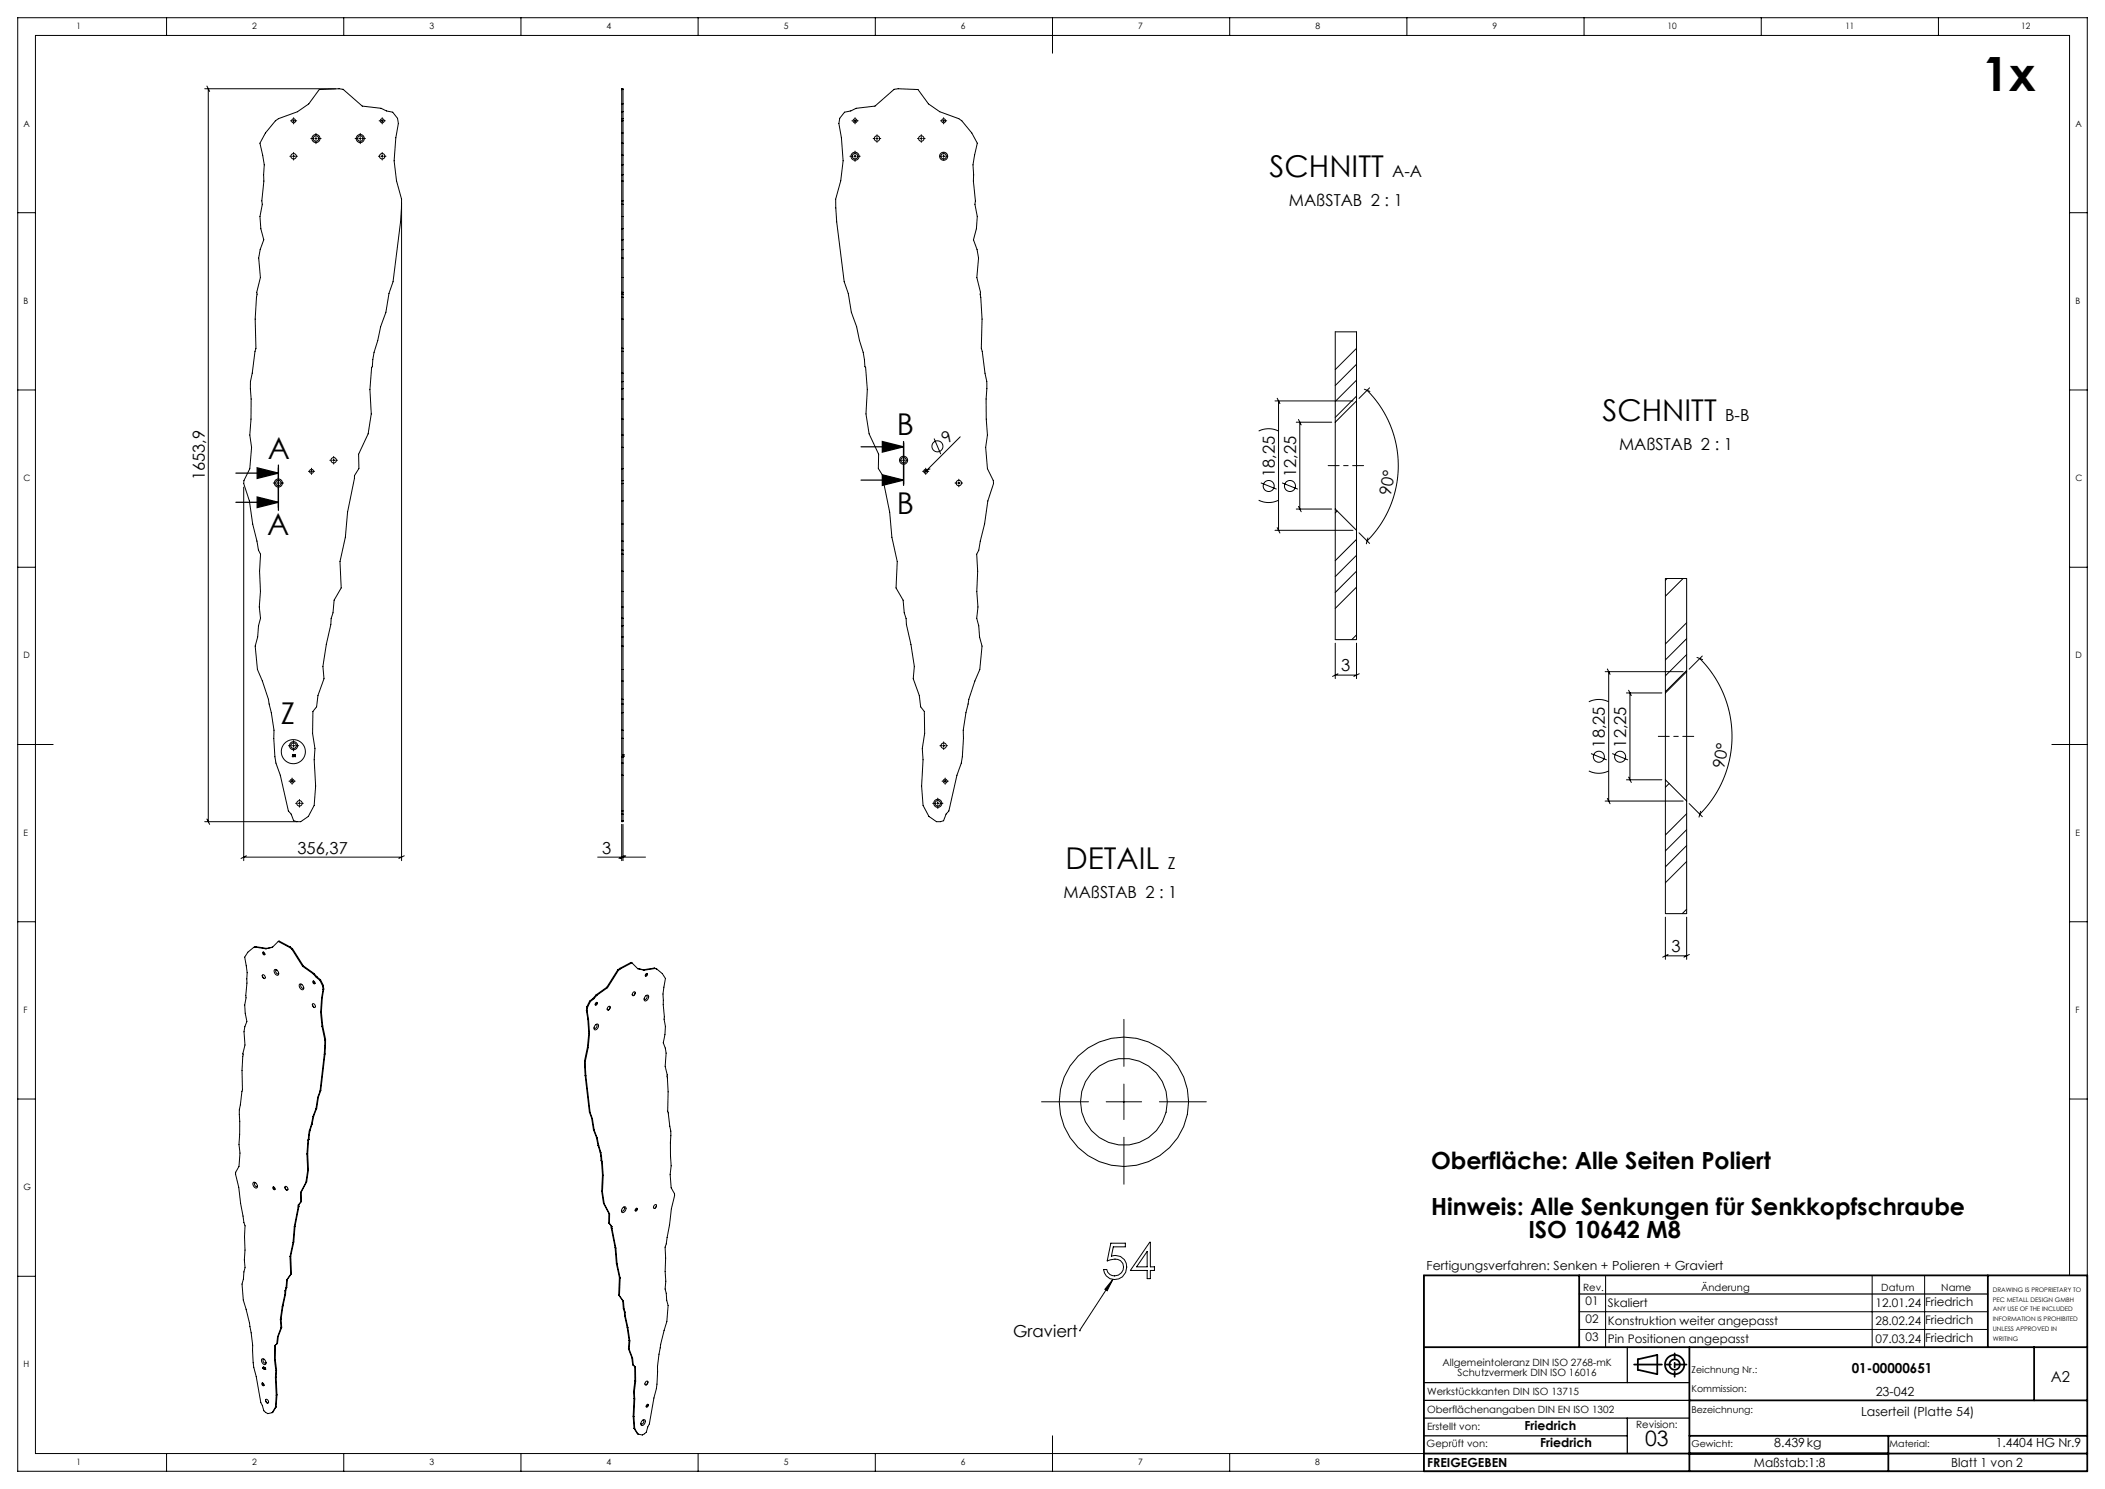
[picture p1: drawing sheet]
<svg xmlns="http://www.w3.org/2000/svg" width="594mm" height="420mm" viewBox="0 0 594 420" stroke-linecap="round" stroke-linejoin="round" font-family="sans-serif">
<g fill="none" stroke="#000" stroke-width=".28">
<path d="M47 5v5M97 5v5M147 5v5M197 5v5M247 5v5M297 5v10M347 5v5M397 5v5M447 5v5M497 5v5M547 5v5M57.8 25h36.9"/>
<path d="M58.4 24.3l.8 1.5M58.8 25v206.8M82 34.1h.2M82.5 34.1h.7M82.9 33.2v.3M82.9 33.8v.6M82.9 34.7v.3M83.5 34.1h.2M87.7 39.1h.8M88.8 39.1h.7M89.2 37.6v.8M89.2 38.8v.6"/>
<path d="M89.2 39.7v.8M89.8 39.1h.8M100.2 39.1h.8M101.3 39.1h.7M101.7 37.6v.8M101.7 38.8v.6M101.7 39.7v.8M102.3 39.1h.8M107 34.1h.2M107.5 34.1h.7M107.9 33.2v.3M107.9 33.8v.6"/>
<path d="M107.9 34.7v.3M108.5 34.1h.2M175.4 25h.4v206.8h-.4zM175.4 34.1h.4M175.4 37.5h.4M175.4 33.5h.4M175.4 31.5h.4M175.4 29.3h.4M175.4 25.3h.4M238.3 31.7l1.8-.4 1.5-.8 5.3-.6 5.4-4.7 1.2-.2 5.5 .3 3 4 3.2 2.2 5.4 2 .8 .6 2.8 3.4 1.6 2.9-1.2 6.1 .1 4.6 .5 5.6-.1 .9 .7 3.5-.3 3.4-.8 3.1 1 2.8 .4 2.4-.5 5.5 1.1 4.2 .4 7.5-.2 8.3 1.6 9.3a96.6 96.6 0 0 0 .1 15.1l-.5 3.5 .5 6 1.7 3.4 .1 .8-1.6 4.9-1 6.5-1.6 7.4-.6 1.1 .3 4.8-.3 5.7 .4 4.4-.4 3.2 .6 2.1 .2 3.2 .7 2.5-.6 6.6a50.9 50.9 0 0 0-4.7 17.2 25.8 25.8 0 0 1-1.8 12.7l-2.2 10-.8 .9-.7 1.9-.9 .3h-1.1l-2.2-1.5-1.6-3.1-.4-5.5 .4-7.4-.2-3.1 .6-4.3-.1-6.2-1-1.3-.4-3.2-1.7-4.8 .3-3.4-.9-6.2-1.3-5.6-.1-1.7-.5-1.6-.4-3.6-2-3.5 .4-7.4-1.5-6.9-.6-7-2-10.4-1.2-1.9v-4.1l-2.7-5.7-.8-5.6 .3-6.9-.4-6.2-.2-.3-.5-4-1.1-3.3-.8-3.9-1.5-4.1-.8-5.3-1.2-3.3-2.1-16.9-.3-6.4a35.5 35.5 0 0 0 .9-21.4l.3-1.4zM240.4 34.1h.3M241 34.1h.6"/>
<path d="M241.3 33.2v.3M241.3 33.8v.6M241.3 34.7v.3M241.9 34.1h.3M246.4 39.1h.4M247.2 39.1h.6M247.5 38v.4M247.5 38.8v.6M247.5 39.7v.5M248.1 39.1h.5M258.9 39.1h.4M259.7 39.1h.6"/>
<path d="M260 38v.4M260 38.8v.6M260 39.7v.5M260.6 39.1h.5M265.4 34.1h.3M266 34.1h.6M266.3 33.2v.3M266.3 33.8v.6M266.3 34.7v.3M266.9 34.1h.3M5 60h5M81.8 44.1h.4"/>
<path d="M82.5 44.1h.7M82.9 43v.5M82.9 43.8v.6M82.9 44.7v.5M83.5 44.1h.4M106.8 44.1h.4M107.5 44.1h.7M107.9 43v.5M107.9 43.8v.6M107.9 44.7v.5M108.5 44.1h.4M113.3 57.2v185.6"/>
<path d="M175.4 40.4h.4M175.4 43.8h.4M175.4 57.6h.4M175.4 51.1h.4M175.4 56.7h.4M175.4 46.5h.4M175.4 49.3h.4M239.8 44.1h.9M241 44.1h.6M241.3 42.6v.9M241.3 43.8v.6M241.3 44.7v.8"/>
<path d="M241.9 44.1h.8M265.2 44.1h.5M266 44.1h.6M266.3 43v.5M266.3 43.8v.6M266.3 44.7v.5M266.9 44.1h.5M584 60h5M175.4 78.3h.4M175.4 70.4h.4M175.4 72.8h.4M175.4 61.1h.4"/>
<path d="M175.4 64.5h.4M175.4 67.6h.4M175.4 99.1h.4M175.4 98.3h.4M175.4 90h.4M175.4 83.9h.4M175.4 83h.4M175.4 82.5h.4M382.8 98.3l-6 6M5 110h5M175.4 118.2h.4M175.4 109.6h.4"/>
<path d="M175.4 112.5h.4M175.4 107.6h.4M175.4 105.3h.4M359.8 113.1h22M360.4 112.3l.8 1.6M360.8 113.1v36.5M365.8 119.1h10M366.4 118.3l.8 1.6M366.8 119.1v24.5M376.8 119.1v24.5M382.8 102.7l-6 6M382.8 107.2l-6 6"/>
<path d="M382.8 111.7l-6 6M382.8 113.1v36.5M382.8 113.1l-6 6M382.8 113.1v-19.5h-6v25.5M385 109.8l1.6 .6M385.8 110.1a30 30 0 0 1 0 42.5M386.5 109.4l-3 3M584 110h5M68.8 137.4v105.4M77.1 136.2h.8M78.3 136.2h.6M78.6 134.8v.8"/>
<path d="M78.6 135.9v.7M78.6 136.9v.8M79.2 136.2h.8M87 132.9h.3M87.6 132.9h.6M87.9 132.1v.2M87.9 132.6v.7M87.9 133.6v.2M88.5 132.9h.3M93.1 129.8h.4M93.8 129.8h.7M94.2 128.7v.5"/>
<path d="M94.2 129.5v.6M94.2 130.4v.5M94.8 129.8h.4M175.4 136.4h.4M175.4 135.6h.4M175.4 132.2h.4M175.4 126.2h.4M175.4 122.7h.4M253.9 129.8h.4M254.7 129.8h.6M255 128.7v.5M255 129.5v.6"/>
<path d="M255 130.4v.5M255.6 129.8h.5M260.3 132.9h.3M260.9 132.9h.6M261.2 132.1v.2M261.2 132.6v.7M261.2 133.6v.2M261.8 132.9h.3M262.4 132.3l-1.6 .5M263.6 123.7l1.9 4.4M269.5 136.2h.4M270.3 136.2h.6"/>
<path d="M270.6 135.2v.4M270.6 135.9v.7M270.6 136.9v.4M271 123.2l-10.2 10.1M271.2 136.2h.4M355.2 121.6a6.3 6.3 0 0 1 5.6 0M355.8 136.2l4.4 1.8M361.8 136.2l4.4 1.8M5 160h5M175.4 141.3h.4M175.4 147.8h.4M175.4 152.6h.4"/>
<path d="M175.4 155.2h.4M175.4 156.3h.4M355.2 141.1a6.3 6.3 0 0 0 5.6 0M359.8 149.6h22M360.4 148.8l.8 1.6M365.8 143.6h10M366.4 142.8l.8 1.6M376.8 143.6v36.8h6v-30.8M376.8 143.6l6 6M377.3 144.1l-.5 .6M382.8 152.1l-6 6M382.8 156.6l-6 6"/>
<path d="M383.5 150.3l3 3M386 151.8l-.4 1.6M584 160h5M175.4 179.7h.4M175.4 176.5h.4M175.4 174.4h.4M175.4 166.8h.4M175.4 171.2h.4M175.4 161.1h.4M382.8 179.1l-1.4 1.3M382.8 161.1l-6 6M382.8 165.6l-6 6"/>
<path d="M470.5 163.2l-.5 .5M474.9 163.2l-4.9 5M476 175.6l-6 6M175.4 182.2h.4M175.4 188.8h.4M175.4 192.1h.4M175.4 197.3h.4M175.4 198.6h.4M376.8 181.4v10M376.8 190.4h6M377.6 190l-1.6 .8M382.8 181.4v10"/>
<path d="M383.6 190l-1.6 .8M448.3 198a6.3 6.3 0 0 1 5.7 0M453 189.5h22M453.6 188.7l.7 1.5M454 189.5v36.5M459 195.5h10M459.6 194.7l.7 1.5M460 195.5v24.5M470 195.5v24.5M476 189.5v-26.3h-6v32.3M476 189.5v36.5M476 189.5l-6 6"/>
<path d="M476 180.1l-6 6M476 184.6l-6 6M476 189.1l-6 6M478.9 185.4l1.5 .7M479.7 185.8a31 31 0 0 1 0 43.9M480.4 185l-3.7 3.7M5 210h10M81.4 210.3h.8M82.4 219.5v.2M82.5 210.3h.6M82.6 212.8h.3l-.3 .3 .3 .1-.2 .3-.2-.2h.3l-.3-.2zM82.8 208.9v.8"/>
<path d="M82.8 210v.7M82.8 211v.8M83.3 212.8l-.1 .7v-.5l-.1 .3h.3h-.4zM83.3 212.8h.1M83.5 210.3h.8M175.4 201h.4M175.4 206h.4M175.4 208.3h.4M175.4 213.4h.4M175.4 215.2h.4M175.4 218.7h.4M175.8 213.3h.1"/>
<path d="M175.8 213.3v.2M175.8 213.5h.1M175.8 212.8h.1M175.8 213.1h.1M175.8 213.1v.2M265.2 210.3h.5M266 210.3h.6M266.3 209.3v.4M266.3 210v.7M266.3 211v.4M266.7 219.5v.2M266.9 210.3h.5"/>
<path d="M448.3 217.5a6.3 6.3 0 0 0 5.7 0M449 212.6l4.4 1.7M455 212.6l4.4 1.7M459 220h10M459.6 219.2l.7 1.5M470 220v37.7h6v-31.7M470 220l6 6M579 210h10M58.4 231l.8 1.5M81.5 220.3h.3M82.1 220.3h.6M82.4 220v.7"/>
<path d="M82.4 221v.2M83 220.3h.3M83.4 226.6h.5M83.8 231.8l-.9-.3-.7-1.9-.8-.9-2.3-10a25.8 25.8 0 0 1-1.8-12.7 70 70 0 0 0-3.3-13.9l-1.4-3.3-.6-6.6 .7-2.5 .2-3.2 .6-2.1-.3-3.2 .3-4.4-.3-5.7 .3-4.8-.6-1.1-1.6-7.4-.9-6.5-1.6-4.9v-.8l1.7-3.4 .5-6-.5-3.5a96.6 96.6 0 0 0 .2-15.1l1.5-9.3-.2-8.3 .4-7.5 1.1-4.2-.5-5.5 .4-2.4 1-2.8-.8-3.1-.2-3.4 .6-3.5-.1-.9 .6-5.6 .1-4.6-1.3-6.1 1.6-2.9 2.8-3.4 .9-.6 5.3-2 3.2-2.2 3-4 5.6-.3 1.1 .2 5.4 4.7 5.3 .6 1.6 .8 1.7 .4 1.4 1.7 .2 1.4a35.5 35.5 0 0 0 .9 21.4l-.3 6.4-2.1 16.9-1.1 3.3-.9 5.3-1.5 4.1-.8 3.9-1 3.3-.5 4-.2 .3-.5 6.2 .4 6.9-.9 5.6-2.7 5.7 .1 4.1-1.3 1.9-1.9 10.4-.6 7-1.6 6.9 .4 7.4-2 3.5-.3 3.6-.6 1.6v1.7l-1.3 5.6-1 6.2 .3 3.4-1.7 4.8-.4 3.2-1 1.3-.1 6.2 .7 4.3-.2 3.1 .4 7.4-.4 5.5-1.7 3.1-2.1 1.5h-27.1M84.2 226.6h.6M84.5 225.5v.5M84.5 226.3v.6M84.5 227.2v.5M85.1 226.6h.5M175.4 232.5v10.3M175.4 228.7h.4M175.4 229.6h.4"/>
<path d="M175.4 231.5h.4M175.8 232.5v10.3M263.2 226.6h.8M264.3 226.6h.6M264.6 225.1v.9M264.6 226.3v.6M264.6 227.2v.8M265.3 226.6h.8M265.8 220.3h.3M266.4 220.3h.6M266.7 220v.7M266.7 221v.2"/>
<path d="M267.3 220.3h.3M453 226h22M453.6 225.2l.7 1.5M471 221l-1 1.1M476 229.5l-6 6M476 234l-6 6M476 238.5l-6 6M476.7 226.7l3.7 3.7M479.9 228.8l-.5 1.7M5 260h5M68.8 241.8h44.5M69.5 241.4l-1.5 .8"/>
<path d="M114.1 241.4l-1.5 .8M168.7 241.8h13.5M176.2 241.4l-1.5 .8M176.6 241.4l-1.6 .8M470 258.7v11.9M476 256.5l-1.3 1.2M476 243l-6 6M476 258.7v11.9M584 260h5M71.5 267.3l-1.6 1.3-.8 1.4a20.8 20.8 0 0 1 .6 7.3l-.3 4.1-.3 2.1 .1 2.3 .5 2.3-.6 1.5-.2 1.4 .2 3.8a37.2 37.2 0 0 0-.7 12.6l-.9 5.6 .1 7-.2 2.8 .3 2.4-.3 3.8-.9 1.7v.5l.9 3.7 .5 4.6 .9 5.3 .4 1-.2 9.6 .1 2.2-.8 4.6 .4 4.5a57.4 57.4 0 0 1 2.7 17.7l2.2 11.2 .8 2.3 1.2 .8 1.2-.2M72 267.2l-.5 .1M72 267.2l3 .4"/>
<path d="M72.2 267l-.2 .2M72.2 267l3.1 .5M72.2 267l-.7 .3M74 275.1l.5 .9M74.1 275h.3l.4 .3a.41 .41 0 0 1-.1 .7 .41 .41 0 0 1-.6-.4zM74.2 268.6l.4 .2a.32 .32 0 0 1 .2 .4 .32 .32 0 0 1-.4 .2 .32 .32 0 0 1-.2-.4zM74.3 268.5l.4 .7M75.3 267.5l-.3 .1M76.9 267.1l-1.6 .4M77.5 273.5a.95 .95 0 0 1 1 .5 .95 .95 0 0 1-.1 1.1l-.9-.6zM78.1 273.6a.52 .52 0 0 0-.2 .7 .52 .52 0 0 0 .7 .2M78.5 265.6l-1.7 1.6-1.8 .4"/>
<path d="M78.5 265.6l3.2 1.6M78.5 265.6l.2-.2 3.2 1.7M81.7 267.2l.6 .5M81.9 267.1l-.2 .1M81.9 267.1l.6 .5M82.3 267.7l3.1 4.9M82.5 267.6l-.2 .1M82.5 267.6l3.1 4.8M84.5 277.6a.95 .95 0 0 1 1 .5 .95 .95 0 0 1-.1 1.1l-.8-.6zM85.2 277.7a.52 .52 0 0 0-.2 .7 .52 .52 0 0 0 .7 .2M85.4 272.6l3 2.1M85.6 272.4l-.2 .2"/>
<path d="M85.6 272.4l3 2.2M88.3 276.8l.5 .2a.32 .32 0 0 1 .1 .4 .32 .32 0 0 1-.4 .1 .32 .32 0 0 1-.2-.3zM88.4 274.7l.9 1M88.5 276.7l.4 .7M88.6 274.6l-.2 .1M88.6 274.6l.9 1M89.3 275.7l.9 .8M89.5 275.6l-.2 .1M89.5 275.6l1 .8M90.2 276.5l.8 1.6M90.5 276.4l-.3 .1M90.5 276.4l.7 1.5"/>
<path d="M91 278.1l.2 1M91.2 279.1l-.5 2.4M91.2 277.9l-.2 .2M91.2 277.9l.2 1.1M91.4 279l-.2 .1M91.4 279l-.4 2.4M171.2 278.5l.2 .1M171.2 278.5l-3 2.1M171.4 278.6l-3 2.1M174.3 273.6l.2 .1M174.3 273.6l-3.1 4.9M174.5 273.7l-3.1 4.9"/>
<path d="M174.9 273.1l.2 .2M174.9 273.1l-.6 .5M175.1 273.3l-.6 .4M178.3 271.6l-3.2 1.7M178.3 271.6l1.7 1.7 1.8 .4M178.3 271.6l-.2-.1-3.2 1.6M178.7 279.9a.4 .4 0 0 1 .6 .1 .4 .4 0 0 1-.2 .6 .38 .38 0 0 1-.6 .2 .38 .38 0 0 1 0-.6zM179.3 279.9l-.6 .9M179.9 273.2l1.7 .3M181.6 273.5l.2 .2M182.3 274.7a.29 .29 0 0 1 .4 0 .29 .29 0 0 1-.1 .4 .3 .3 0 0 1-.5 .2 .3 .3 0 0 1 .1-.5zM182.5 274.6l-.4 .7"/>
<path d="M184.6 273.1l.2 .1M184.6 273.1l-3 .4M184.6 273.1l.7 .2M184.8 273.2l-3 .5M184.8 273.2l.5 .1M185.3 273.3l1.6 1.3 .9 1.4a20.8 20.8 0 0 0-.7 7.3l.3 4.2 .4 2-.2 2.3-.4 2.4 .5 1.4 .3 1.5-.3 3.7a37.2 37.2 0 0 1 .7 12.6l.9 5.7-.1 6.9 .2 2.8-.3 2.5 .3 3.7 .9 1.7 .1 .5-.9 3.7-.6 4.6-.9 5.4-.3 .9 .2 9.6-.2 2.2 .8 4.6-.3 4.5a57.5 57.5 0 0 0-2.8 17.7l-2.2 11.3-.8 2.3-1.1 .8-1.3-.3M470 269.6h6M470.7 269.2l-1.5 .8M476.7 269.2l-1.5 .8M88.1 283.3l.6 .9M88.2 283.1h.3l.4 .4a.41 .41 0 0 1-.1 .7 .41 .41 0 0 1-.6-.4zM90.5 285.6l.4 3.9"/>
<path d="M90.7 285.5l-.2 .1M90.7 285.5l.4 3.9M90.7 281.5l-.2 4.1M90.9 289.5l.8 3.8M91 281.4l-.3 .1M91 281.4l-.3 4.1M91.1 289.4l-.2 .1M91.1 289.4l.8 3.8M91.5 297.4l-1.2 10.4M91.6 294.9l-.1 2.5M91.7 293.3l-.1 1.6M91.7 297.3l-.2 .1"/>
<path d="M91.7 297.3l-1.2 10.3M91.9 294.8l-.3 .1M91.9 294.8l-.2 2.5M91.9 293.2l-.2 .1M91.9 293.2v1.6M165 299.2l.2 .2M165 299.2v1.7M165.2 299.4v1.6M165.5 285l.2 .1M165.5 285l.4 2.4M165.6 284l.2 .1M165.6 284l-.1 1"/>
<path d="M165.7 285.1l.4 2.4M165.8 295.4l.2 .1M165.8 295.4l-.8 3.8M165.8 284.1l-.1 1M165.9 287.4l.2 .1M165.9 287.4l.2 4.1M166 295.5l-.8 3.9M166.1 287.5l.3 4.1M166.1 291.5l.3 .1M166.1 291.5l-.3 3.9M166.4 291.6l-.4 3.9M166.4 282.4l.2 .1"/>
<path d="M166.4 282.4l-.8 1.6M166.6 282.5l-.8 1.6M167.4 281.6l.2 .1M167.4 281.6l-1 .8M167.6 281.7l-1 .8M168 289.1a.52 .52 0 0 1 .8-.1 .52 .52 0 0 1 0 .8l-.1 .1a.61 .61 0 0 1-.9 .6 .61 .61 0 0 1 0-1.1zM168.1 282.9a.29 .29 0 0 1 .5-.1 .29 .29 0 0 1-.1 .5 .3 .3 0 0 1-.5 .2 .3 .3 0 0 1 0-.5zM168.1 289a.52 .52 0 0 1 .3 .7 .52 .52 0 0 1-.8 .2M168.2 280.6l.2 .1M168.2 280.6l-.8 1M168.3 282.7l-.3 .7M168.4 280.7l-.8 1"/>
<path d="M171.6 284a.4 .4 0 0 1 .7 .1 .4 .4 0 0 1-.3 .6 .38 .38 0 0 1-.6 .2 .38 .38 0 0 1 0-.7zM172.2 284l-.5 .9M182.2 281a.52 .52 0 0 1 .8-.2 .52 .52 0 0 1-.1 .8v.2a.61 .61 0 0 1-1 .5 .61 .61 0 0 1 0-1.1zM182.3 280.8a.52 .52 0 0 1 .2 .8 .52 .52 0 0 1-.7 .1M317.2 287.5v13.3M5 310h5M87.3 319l-.2 1.2M87.5 318.9l-.2 .1M87.5 318.9l-.2 1.2M87.9 317.2l-.6 1.8M88.1 317.1l-.2 .1M88.1 317.1l-.6 1.8"/>
<path d="M88.3 314.9l-.4 2.3M88.5 314.8l-.2 .1M88.5 314.8l-.4 2.3M89.2 312.7l-.9 2.2M89.4 312.6l-.2 .1M89.4 312.6l-.9 2.2M89.7 309.5l-.5 3.2M89.9 309.4l-.2 .1M89.9 309.4l-.5 3.2M90.3 307.8l-.6 1.7M90.5 307.6l-.2 .2M90.5 307.6l-.6 1.8"/>
<path d="M165 300.9l.2 .1M165 300.9l.1 2.4M165.1 303.3l.2 .1M165.1 303.3l1.2 10.4M165.2 301l.1 2.4M165.3 303.4l1.2 10.4M166.3 313.7l.2 .1M166.3 313.7l.7 1.8M166.5 313.8l.7 1.8M167 315.5l.2 .1M167 315.5l.5 3.1M167.2 315.6l.5 3.2"/>
<path d="M167.5 318.6l.2 .2M167.5 318.6l.8 2.2M167.7 318.8l.8 2.1M293.9 310.8h13.3M312.2 310.8h10M317.2 305.8v10M327.2 310.8h13.2M584 310h5M71.5 333.6a.95 .95 0 0 1 1 .4 .95 .95 0 0 1-.1 1.1l-.9-.5zM72.1 333.6a.52 .52 0 0 0-.2 .7 .52 .52 0 0 0 .7 .2M77 334.8l.5 .2a.32 .32 0 0 1 .1 .4 .32 .32 0 0 1-.4 .2 .32 .32 0 0 1-.2-.4zM77.2 334.8l.4 .7"/>
<path d="M80.4 334.8l.5 .9M80.5 334.7h.4l.2 .3a.41 .41 0 0 1 0 .7 .41 .41 0 0 1-.6-.4zM84.1 339.9v.6M84.4 339.8l-.3 .1M84.4 339.8l-.1 .5M84.8 336.4l.1 2.6M84.9 339l-.8 .9M85 336.2l-.2 .2M85 336.2l.1 2.7M85.1 338.9l-.2 .1M85.1 338.9l-.7 .9M86.3 333.5l-1.5 2.9"/>
<path d="M86.5 333.4l-.2 .1M86.5 333.4l-1.5 2.8M86.6 325.5l.2 4.6M86.8 325.4l-.2 .1M86.8 325.4l.2 4.6M86.8 330.1l-.5 3.4M86.9 321.6l-.3 3.9M87 321.5l-.1 .1M87 330l-.2 .1M87 330l-.5 3.4M87.1 320.2l-.1 1.3M87.1 321.5l-.2 .1"/>
<path d="M87.1 321.5l-.3 3.9M87.2 321.4l-.1 .1M87.2 321.4l-.2 .1M87.3 320.1l-.2 .1M87.3 320.1l-.1 1.3M168.3 320.8l.2 .1M168.3 320.8l.5 2.3M168.5 320.9l.5 2.3M168.8 323.1l.2 .1M168.8 323.1l.5 1.8M169 323.2l.6 1.9M169.3 324.9l.3 .2"/>
<path d="M169.3 324.9l.2 1.2M169.5 326.1l.3 .2M169.5 326.1l.1 1.3M169.6 325.1l.2 1.2M169.6 327.4l.1 .1M169.6 327.4l.2 .1M169.7 327.5l.2 .1M169.7 327.5l.3 3.9M169.8 326.3v1.2M169.8 336l.2 .1M169.8 336l.5 3.4M169.8 327.5l.1 .1"/>
<path d="M169.9 327.6l.3 3.9M170 336.1l.5 3.4M170 331.4l.2 .1M170 331.4l-.2 4.6M170.2 331.5l-.2 4.6M170.3 339.4l.2 .1M170.3 339.4l1.5 2.9M170.5 339.5l1.5 2.9M184.7 339.9a.4 .4 0 0 1 .6 .1 .4 .4 0 0 1-.2 .6 .38 .38 0 0 1-.6 .2 .38 .38 0 0 1 0-.6zM185.2 340l-.5 .9M317.2 320.8v13.2M5 360h5"/>
<path d="M81.8 354.4l.2 5M82 359.4l-1.1 1.6M82 354.3l-.2 .1M82 354.3l.2 5M82.2 359.3l-.2 .1M82.2 359.3l-1.1 1.6M82.7 350.4l-.9 4M82.9 350.3l-.2 .1M82.9 350.3l-.9 4M83 346l-.3 4.4M83.3 345.9l-.3 .1M83.3 345.9l-.4 4.4"/>
<path d="M84.1 340.5l-1.1 5.5M84.3 340.3l-.2 .2M84.3 340.3l-1 5.6M171.8 344.9l.2 .2M171.8 344.9l.7 .9M171.8 342.3l.2 .1M171.8 342.3v2.6M172 345.1l.7 .9M172 342.4v2.7M172.5 345.8l.2 .2M172.5 345.8v.6M172.5 346.4l.2 .1"/>
<path d="M172.5 346.4l1.1 5.5M172.7 346v.5M172.7 346.5l1.1 5.6M173.6 351.9l.2 .2M173.6 351.9l.3 4.5M173.8 352.1l.3 4.4M173.9 356.4l.2 .1M173.9 356.4l.9 3.9M174.1 356.5l.9 4M175.8 340.7a.52 .52 0 0 1 .8-.2 .52 .52 0 0 1-.1 .8v.2a.61 .61 0 0 1-1 .5 .61 .61 0 0 1 0-1zM175.9 340.5a.52 .52 0 0 1 .2 .8 .52 .52 0 0 1-.7 .1M179.4 341a.29 .29 0 0 1 .5-.1 .29 .29 0 0 1-.2 .5 .3 .3 0 0 1-.4 .2 .3 .3 0 0 1 0-.5z"/>
<path d="M179.6 340.8l-.4 .7M313.5 350.7h4.1v1h-3.4l-.6 2.6a3.4 3.4 0 0 1 4.4 3.5 3.4 3.4 0 0 1-4.8 2.9l-1-.8-.5-.8-.3-1h.9a2.39 2.39 0 0 0 3.9 1.2 2.39 2.39 0 0 0-.8-4.1h-.8l-2.2 .5zM323.7 353v4.3h-3zM324.4 350.4h.2v6.9h1.2v1.1h-1.2v2.3h-.9v-2.3h-4.7zM401.8 359.7v55.3M453.1 359.7v20.3M528.3 359.7v20.3M543.1 359.7v20.3M584 359.7v-349.7h-574v400h391.8M589 359.7v-354.7h-584v410h584M77.5 379.6v4M77.7 379.4l-.2 .2"/>
<path d="M77.7 379.4v4.1M78.1 379l-.6 .6M78.3 378.9l-.2 .1M78.3 378.9l-.6 .5M78.3 377.1l-.2 1.9M78.5 376.9l-.2 .2M78.5 376.9l-.2 2M79.1 372.2l.2 2.3M79.3 374.5l-1 2.6M79.3 372.1l-.2 .1M79.3 372.1l.2 2.3M79.5 374.4l-.2 .1"/>
<path d="M79.5 374.4l-1 2.5M79.6 368.4l-.5 3.8M79.9 368.3l-.3 .1M79.9 368.3l-.6 3.8M80.4 365.2l-.8 3.2M80.4 364.1v1.1M80.6 365.1l-.2 .1M80.6 365.1l-.7 3.2M80.6 364l-.2 .1M80.6 364v1.1M80.7 363.2l-.3 .9M80.9 361l-.2 2.2"/>
<path d="M80.9 363.1l-.2 .1M80.9 363.1l-.3 .9M81.1 360.9l-.2 .1M81.1 360.9l-.2 2.2M174.6 365.3l.2 .1M174.6 365.3l1.1 1.6M174.8 360.3l.2 .2M174.8 360.3l-.2 5M174.8 365.4l1.1 1.6M175 360.5l-.2 4.9M175.7 366.9l.2 .1M175.7 366.9l.2 2.2"/>
<path d="M175.9 369.1l.2 .2M175.9 369.1l.3 .9M175.9 367l.2 2.3M176.1 369.3l.3 .8M176.2 370l.2 .1M176.2 370v1.1M176.2 371.1l.3 .1M176.2 371.1l.8 3.3M176.4 370.1l.1 1.1M176.5 371.2l.7 3.3M177 374.4l.2 .1M177 374.4l.5 3.7"/>
<path d="M177.2 374.5l.5 3.7M177.5 378.1l.2 .1M177.5 378.1l-.2 2.4M177.7 378.2l-.2 2.4M304.6 375.4h.1M314 360.9l-1.6 3.2-.6-.4zM314 360.9l-9.4 14.5M445.6 375h115.3M445.6 370h115.3M73.9 383.4a.95 .95 0 0 1 1 .4 .95 .95 0 0 1-.1 1.1l-.8-.6zM73.9 390.1l.5 .2a.32 .32 0 0 1 .1 .4 .32 .32 0 0 1-.4 .2 .32 .32 0 0 1-.2-.4zM74.1 390.1l.4 .7"/>
<path d="M74.2 385.9l.2 .1M74.2 385.9l.1 .1M74.2 385.9h.1M74.3 385.6h.1M74.3 385.6v.2M74.3 385.6l.1 .1M74.3 385.8h.1M74.3 385.7l.1 .1M74.3 386h.1M74.3 385.8v.2M74.3 385.8l.1 .2M74.4 385.7h.1"/>
<path d="M74.4 386h.1M74.4 386v.1M74.5 383.4a.52 .52 0 0 0-.2 .7 .52 .52 0 0 0 .8 .2M74.5 386.1h.1M74.5 386.1l.2-.2v.4M74.5 386.1h.2M74.7 385.9l-.2 .2 .2 .1M74.7 385.9h.1M74.7 386.3h.1M74.7 385.9v.4M74.7 386.2h.1M74.9 394.9l.6 .9"/>
<path d="M75 394.7h.3l.4 .4a.41 .41 0 0 1-.1 .7 .41 .41 0 0 1-.6-.4zM77.5 383.6l.3 3M77.7 383.5l-.2 .1M77.7 383.5l.3 3M77.7 388.6l.2 5M77.7 397l-.9 1.5M77.8 386.6l-.1 2M77.9 388.5l-.2 .1M77.9 388.5l.3 4.9M77.9 396.9l-.2 .1M77.9 396.9l-1.1 1.6M77.9 393.6l-.2 3.4"/>
<path d="M78 386.5l-.2 .1M78 386.5l-.1 2M78.2 393.4l-.3 .2M78.2 393.4l-.3 3.5M177.3 380.5l.2 .1M177.3 380.5l1 2.5M177.5 380.6l1 2.5M178.3 383l.2 .1M178.3 383l.2 2M178.5 383.1l.2 2M178.5 385l.2 .1M178.5 385l.6 .5"/>
<path d="M178.7 399.5l.2 .1M178.7 399.5l.2 3.4M178.7 385.1l.6 .5M178.8 392.5l.2 .1M178.8 392.5l.1 2M178.9 399.6l.2 3.4M178.9 394.5l.2 .1M178.9 394.5l-.2 5M179 392.6l.1 2M179.1 385.5l.2 .1M179.1 385.5l.1 4M179.1 394.6l-.2 5"/>
<path d="M179.2 389.5l.2 .1M179.2 389.5l-.4 3M179.3 385.6l.1 4M179.4 389.6l-.4 3M182.3 389.7a.4 .4 0 0 1 .6 .1 .4 .4 0 0 1-.2 .6 .38 .38 0 0 1-.6 .2 .38 .38 0 0 1 0-.6zM182.5 396.3a.29 .29 0 0 1 .5-.1 .29 .29 0 0 1-.2 .5 .3 .3 0 0 1-.4 .2 .3 .3 0 0 1 0-.5zM182.7 396.1l-.4 .7M182.8 389.8l-.5 .9M47 410v5M97 410v5M147 410v5M178.9 402.9l.2 .1"/>
<path d="M178.9 402.9l1.1 1.6M179.1 403l.9 1.5M181.2 400.7a.52 .52 0 0 1 .8-.1 .52 .52 0 0 1 0 .8l-.1 .1a.61 .61 0 0 1-.9 .6 .61 .61 0 0 1 0-1.1zM181.4 400.6a.52 .52 0 0 1 .2 .7 .52 .52 0 0 1-.8 .2M197 410v5M247 410v5M297 405v10M347 410v5"/>
<circle cx="82.9" cy="34.1" r=".56"/>
<circle cx="89.2" cy="39.1" r=".77"/>
<circle cx="89.2" cy="39.1" r="1.14"/>
<circle cx="101.7" cy="39.1" r=".77"/>
<circle cx="101.7" cy="39.1" r="1.14"/>
<circle cx="107.9" cy="34.1" r=".56"/>
<circle cx="241.3" cy="34.1" r=".56"/>
<circle cx="247.5" cy="39.1" r=".77"/>
<circle cx="260" cy="39.1" r=".77"/>
<circle cx="266.3" cy="34.1" r=".56"/>
<circle cx="82.9" cy="44.1" r=".77"/>
<circle cx="107.9" cy="44.1" r=".77"/>
<circle cx="241.3" cy="44.1" r=".77"/>
<circle cx="241.3" cy="44.1" r="1.14"/>
<circle cx="266.3" cy="44.1" r=".77"/>
<circle cx="266.3" cy="44.1" r="1.14"/>
<circle cx="78.6" cy="136.2" r="1.14"/>
<circle cx="78.6" cy="136.2" r=".77"/>
<circle cx="87.9" cy="132.9" r=".56"/>
<circle cx="94.2" cy="129.8" r=".77"/>
<circle cx="255" cy="129.8" r="1.14"/>
<circle cx="255" cy="129.8" r=".77"/>
<circle cx="261.2" cy="132.9" r=".56"/>
<circle cx="264.5" cy="125.9" r="1.56"/>
<circle cx="270.6" cy="136.2" r=".77"/>
<circle cx="358" cy="137.1" r="1.56"/>
<circle cx="364" cy="137.1" r="1.56"/>
<circle cx="82.8" cy="212" r="3.4"/>
<circle cx="82.8" cy="210.3" r="1.14"/>
<circle cx="82.8" cy="210.3" r=".77"/>
<circle cx="266.3" cy="210.3" r=".77"/>
<circle cx="451.2" cy="213.5" r="1.56"/>
<circle cx="457.2" cy="213.5" r="1.56"/>
<circle cx="82.4" cy="220.3" r=".56"/>
<circle cx="84.5" cy="226.6" r=".77"/>
<circle cx="264.6" cy="226.6" r=".77"/>
<circle cx="264.6" cy="226.6" r="1.14"/>
<circle cx="266.7" cy="220.3" r=".56"/>
<circle cx="317.2" cy="310.8" r="18.3"/>
<circle cx="317.2" cy="310.8" r="12.3"/>
</g>
<g fill="none" stroke="#000" stroke-width=".35">
<path d="M66.6 133.5h12M72.6 132l6 1.5-6 1.5zM78.6 131.2v12.8M243 126h12M243 135.4h12M249 124.5l6 1.5-6 1.5zM249 133.9l6 1.5-6 1.5zM255 124.5v12.4M66.6 141.7h12M72.6 140.2l6 1.5-6 1.5zM445.6 365h115.3M459.2 380v10"/>
<path d="M401.8 400h74.9M401.8 390h74.9M401.8 395h74.9M459.2 400v10M401.8 405h57.4"/>
</g>
<g fill="none" stroke="#000" stroke-width=".5">
<path d="M401.8 359.7h187.2v55.3h-187.2zM445.6 359.7v20.3M560.9 359.7v20.3M401.8 380h187.2M476.7 380v35M574 380v15M462.2 383.4l5.5-1.2v5.4l-5.5-1.2zM476.7 395h112.3M401.8 410h187.2M476.7 405h112.3M532.9 405v10"/>
<circle cx="472.6" cy="384.9" r="2.72"/>
<circle cx="472.6" cy="384.9" r="1.47"/>
</g>
<path d="M461.1 384.9h14.8" fill="none" stroke="#000" stroke-width=".5" stroke-dasharray="15.2 1.3 1.3 1.3" stroke-dashoffset="7.4"/>
<path d="M472.6 381.7v6.6" fill="none" stroke="#000" stroke-width=".5" stroke-dasharray="15.2 1.3 1.3 1.3" stroke-dashoffset="13.8"/>
<path d="M384.8 131.3h-10M478 207.7h-10" fill="none" stroke="#000" stroke-width=".28" stroke-dasharray="15.2 1.3 1.3 1.3" stroke-dashoffset="12.1"/>
<g fill="#000">
<path d="M314 360.9l-1.6 3.2-.6-.4z"/>
<path d="M72.6 132l6 1.5-6 1.5zM72.6 140.2l6 1.5-6 1.5z"/>
<path d="M249 124.5l6 1.5-6 1.5zM249 133.9l6 1.5-6 1.5z"/>
</g>
<text font-size="13.3" x="559.5" y="25.7">1x</text>
<g font-size="8.5">
<text x="358.3" y="50">SCHNITT</text>
<text x="452.2" y="118.8">SCHNITT</text>
<text x="253.1" y="122.7">B</text>
<text x="75.5" y="129.4">A</text>
<text x="253.1" y="144.9">B</text>
<text x="75.4" y="150.8">A</text>
<text x="79.2" y="204.2">Z</text>
<text x="300.6" y="245.1">DETAIL</text>
</g>
<g font-size="6.7">
<text x="403.8" y="329.8">Oberfläche: Alle Seiten Poliert</text>
<text x="403.8" y="342.7">Hinweis: Alle Senkungen für Senkkopfschraube</text>
<text x="431.3" y="349.2">ISO 10642 M8</text>
</g>
<text font-size="6" x="464.2" y="407.8">03</text>
<g font-size="4.7">
<text x="392.9" y="50">A-A</text>
<text x="363.7" y="58.2">MAßSTAB 2 : 1</text>
<text x="486.8" y="118.8">B-B</text>
<text x="267.6" y="125.3" transform="rotate(-45 267.6 125.3)">9</text>
<text x="456.9" y="127">MAßSTAB 2 : 1</text>
<text x="57.8" y="135.5" transform="rotate(-90 57.8 135.5)">1653,9</text>
<text x="359.7" y="134.5" transform="rotate(-90 359.7 134.5)">18,25</text>
<text x="365.7" y="134.5" transform="rotate(-90 365.7 134.5)">12,25</text>
<text x="392.5" y="140" transform="rotate(-80 392.5 140)">90°</text>
<text x="378.5" y="189.4">3</text>
<text x="452.9" y="210.9" transform="rotate(-90 452.9 210.9)">18,25</text>
<text x="458.9" y="210.9" transform="rotate(-90 458.9 210.9)">12,25</text>
<text x="486.5" y="216.9" transform="rotate(-79 486.5 216.9)">90°</text>
<text x="83.9" y="240.8">356,37</text>
<text x="169.9" y="240.8">3</text>
<text x="329.5" y="245">Z</text>
<text x="300.1" y="253.3">MAßSTAB 2 : 1</text>
<text x="471.7" y="268.6">3</text>
<text x="285.9" y="377.1">Graviert</text>
</g>
<text font-size="4.2" x="578.7" y="389.8">A2</text>
<text font-size="3.9" x="522.6" y="387.2">01-00000651</text>
<g font-size="3.5">
<text x="402.6" y="358.2">Fertigungsverfahren: Senken + Polieren + Graviert</text>
<text x="529.3" y="393.8">23-042</text>
<text x="525.2" y="399.3">Laserteil (Platte 54)</text>
<text x="430.2" y="403.4">Friedrich</text>
<text x="402.7" y="413.9">FREIGEGEBEN</text>
<text x="434.6" y="408.2">Friedrich</text>
<text x="494.9" y="413.9">Maßstab:1:8</text>
<text x="500.6" y="408.2">8.439kg</text>
<text x="550.6" y="413.9">Blatt 1 von 2</text>
<text x="563.2" y="408.2">1.4404 HG Nr.9</text>
</g>
<g font-size="3.3">
<text x="447.5" y="368.2">01</text>
<text x="453.7" y="368.8">Skaliert</text>
<text x="529.2" y="368.8">12.01.24</text>
<text x="543.2" y="368.5">Friedrich</text>
<text x="447.5" y="373.2">02</text>
<text x="453.7" y="373.8">Konstruktion weiter angepasst</text>
<text x="529.2" y="373.8">28.02.24</text>
<text x="543.2" y="373.5">Friedrich</text>
<text x="447.5" y="378.2">03</text>
<text x="453.7" y="378.8">Pin Positionen angepasst</text>
<text x="529.2" y="378.8">07.03.24</text>
<text x="543.2" y="378.5">Friedrich</text>
</g>
<g font-size="2.8">
<text x="446.7" y="364.1">Rev.</text>
<text x="480" y="364.1">Änderung</text>
<text x="530.9" y="364.1">Datum</text>
<text x="547.8" y="364.1">Name</text>
<text x="407" y="385.2">Allgemeintoleranz DIN ISO 2768-mK</text>
<text x="411.3" y="388">Schutzvermerk DIN ISO 16016</text>
<text x="402.7" y="393.4">Werkstückkanten DIN ISO 13715</text>
<text x="402.7" y="398.6">Oberflächenangaben DIN EN ISO 1302</text>
<text x="402.7" y="403.4">Erstellt von:</text>
<text x="461.7" y="402.7">Revision:</text>
<text x="402.6" y="408.2">Geprüft von:</text>
</g>
<g font-size="2.7">
<text x="477.3" y="387.2">Zeichnung Nr.:</text>
<text x="477.3" y="392.7">Kommission:</text>
<text x="477.3" y="398.6">Bezeichnung:</text>
<text x="477.3" y="408.2">Gewicht:</text>
<text x="533.2" y="408.2">Material:</text>
</g>
<g font-size="2.5">
<text x="21.6" y="8.2">1</text>
<text x="71.2" y="8.2">2</text>
<text x="121.2" y="8.2">3</text>
<text x="171.2" y="8.2">4</text>
<text x="221.2" y="8.2">5</text>
<text x="271.2" y="8.2">6</text>
<text x="321.2" y="8.2">7</text>
<text x="371.2" y="8.2">8</text>
<text x="421.2" y="8.2">9</text>
<text x="470.5" y="8.2">10</text>
<text x="520.8" y="8.2">11</text>
<text x="570.3" y="8.2">12</text>
<text x="6.7" y="35.7">A</text>
<text x="585.7" y="35.7">A</text>
<text x="6.7" y="85.7">B</text>
<text x="585.7" y="85.7">B</text>
<text x="6.7" y="135.7">C</text>
<text x="585.7" y="135.7">C</text>
<text x="6.7" y="185.7">D</text>
<text x="585.7" y="185.7">D</text>
<text x="6.7" y="235.7">E</text>
<text x="585.7" y="235.7">E</text>
<text x="6.7" y="285.7">F</text>
<text x="585.7" y="285.7">F</text>
<text x="6.7" y="335.7">G</text>
<text x="6.7" y="385.7">H</text>
<text x="21.6" y="413.2">1</text>
<text x="71.2" y="413.2">2</text>
<text x="121.2" y="413.2">3</text>
<text x="171.2" y="413.2">4</text>
<text x="221.2" y="413.2">5</text>
<text x="271.2" y="413.2">6</text>
<text x="321.2" y="413.2">7</text>
<text x="371.2" y="413.2">8</text>
</g>
<g font-size="1.8">
<text x="562.4" y="364.4">DRAWING IS PROPRIETARY TO</text>
<text x="562.4" y="367.2">PEC METALL DESIGN GMBH</text>
<text x="562.4" y="369.9">ANY USE OF THE INCLUDED</text>
<text x="562.4" y="372.7">INFORMATION IS PROHIBITED</text>
<text x="562.4" y="375.4">UNLESS APPROVED IN</text>
<text x="562.4" y="378.2">WRITING</text>
</g>
</svg>
